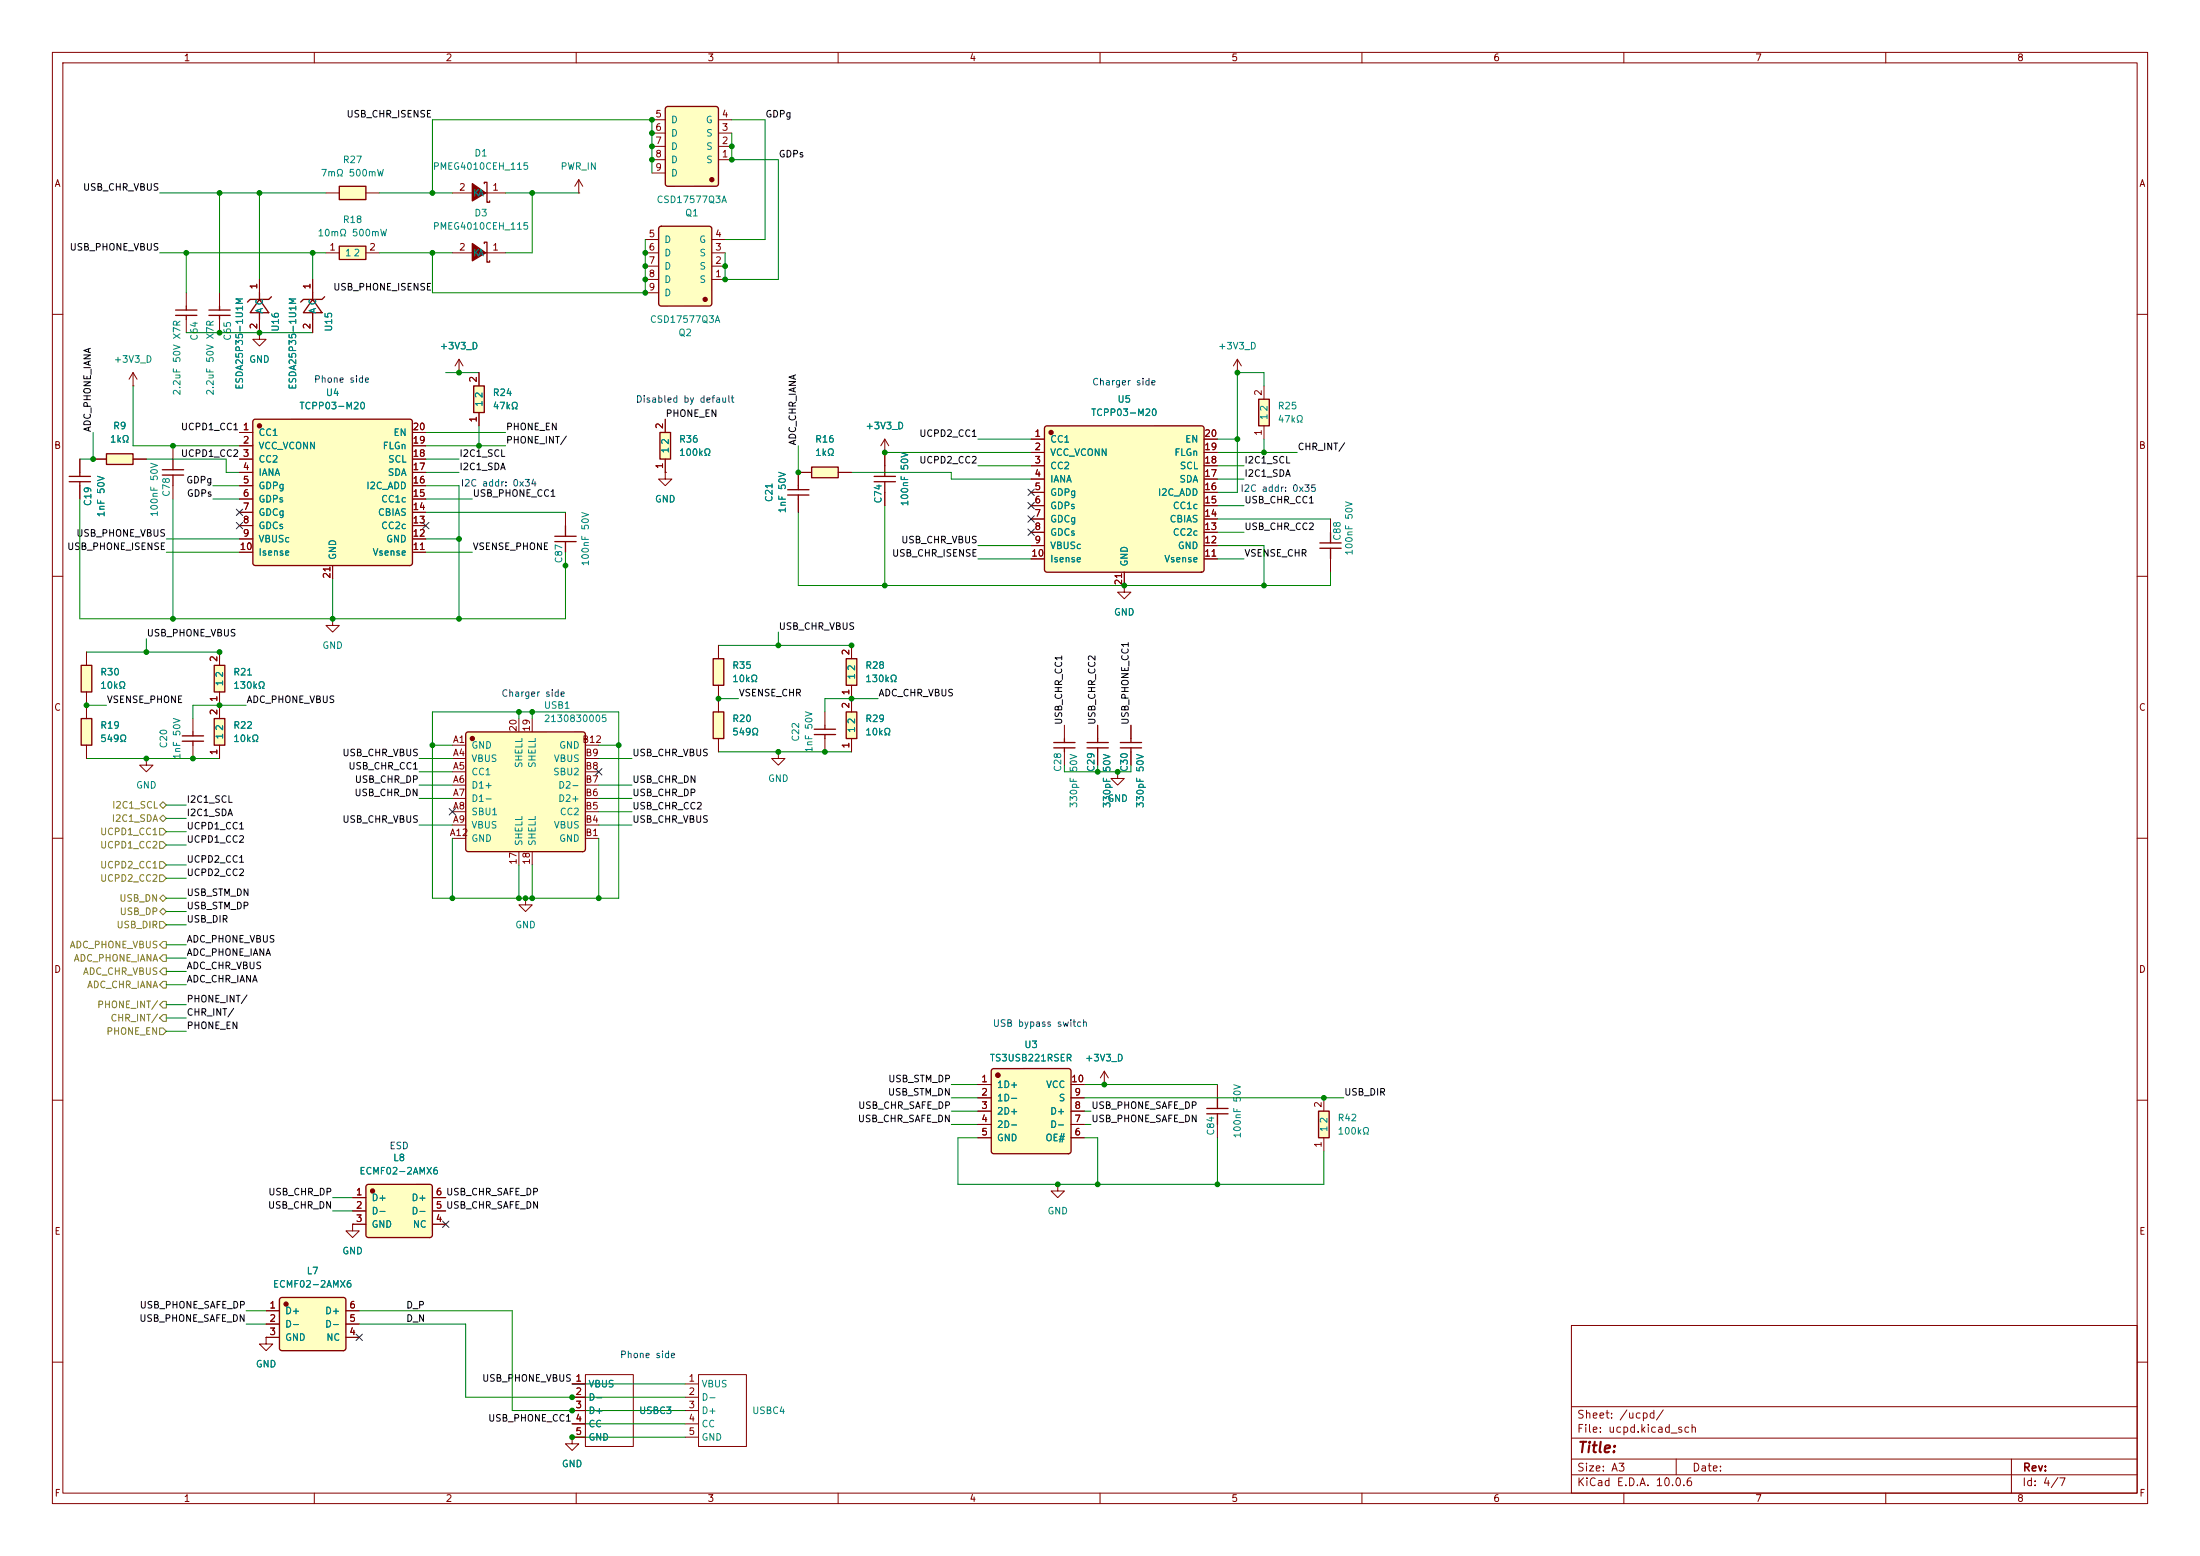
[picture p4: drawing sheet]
<svg xmlns="http://www.w3.org/2000/svg" width="420mm" height="297mm" viewBox="0 0 420 297" stroke-linecap="round" stroke-linejoin="round" font-family="sans-serif">
<g fill="none" stroke="#840000" stroke-width=".19">
<path d="M10 10h400v277h-400zM12 12h396v273h-396zM60 10v2M110 10v2M160 10v2M210 10v2M260 10v2M310 10v2M360 10v2M10 60h2M408 60h2M10 110h2"/>
<path d="M408 110h2M10 160h2M408 160h2M10 210h2M408 210h2M300 253h108v32h-108zM10 260h2M300 278.5h108M300 274.5h108M300 268.5h108M320 278.5v3M384 278.5v6.5"/>
<path d="M408 260h2M60 285v2M110 285v2M160 285v2M210 285v2M260 285v2M300 281.5h108M310 285v2M360 285v2"/>
</g>
<path d="M15.5 137.2h2v5h-2z" fill="#ffffc2"/>
<g fill="none" stroke="#840000" stroke-width=".25">
<path d="M33.5 59.2h4.1M35.6 58.4v.8M39.9 59.2h4M41.9 58.4v.8M33.5 60.2h4.1M35.6 60.2v.8M39.9 60.2h4M41.9 60.2v.8M252 103.6h4M252 104.6h4M254 101.6v2M254 104.6v2.1"/>
<path d="M15.5 137.2h2v5h-2z"/>
</g>
<path d="M35.6 55.9v2.5M41.9 55.9v2.5M35.6 61v2.5M41.9 61v2.5M254 99.1v2.5M254 106.7v2.5M16.5 134.6v2.6M16.5 142.2v2.6" fill="none" stroke="#840000" stroke-width=".19"/>
<path d="M240.3 76.2h2v5.1h-2z" fill="#ffffc2"/>
<path d="M240.3 76.2h2v5.1h-2z" fill="none" stroke="#840000" stroke-width=".25"/>
<path d="M236.2 71.1h.1M236.2 68.6l-.7 1.3M236.2 68.6l.8 1.3M236.2 68.6v2.5M241.3 73.7v2.5M241.3 81.3v2.5" fill="none" stroke="#840000" stroke-width=".19"/>
<path d="M199.5 81.4l.3-.1h29.6l.3 .1 .2 .3v27a.51 .51 0 0 1-.5 .5h-29.5l-.4-.1-.1-.3v-27z" fill="#ffffc2"/>
<circle cx="200.7" cy="82.6" r=".38" fill="#840000" stroke="#840000" stroke-width=".25"/>
<path d="M199.5 81.4l.3-.1h29.6l.3 .1 .2 .3v27a.51 .51 0 0 1-.5 .5h-29.5l-.4-.1-.1-.3v-27z" fill="none" stroke="#840000" stroke-width=".25"/>
<g fill="none" stroke="#840000" stroke-width=".19">
<path d="M196.8 83.8h2.6M196.8 86.4h2.6M196.8 88.9h2.6M196.8 91.4h2.6M196.8 94h2.6M196.8 96.5h2.6M196.8 99.1h2.6M229.9 83.8h2.5M229.9 86.4h2.5M229.9 88.9h2.5M229.9 91.4h2.5M229.9 94h2.5"/>
<path d="M229.9 96.5h2.5M229.9 99.1h2.5M196.8 101.6h2.6M196.8 104.1h2.6M196.8 106.7h2.6M214.6 109.2v2.6M229.9 101.6h2.5M229.9 104.1h2.5M229.9 106.7h2.5"/>
</g>
<path d="M189.4 204.1l.2-.1h14.4l.3 .1 .2 .3v15.3a.51 .51 0 0 1-.5 .5h-14.3l-.3-.1-.2-.3v-15.3z" fill="#ffffc2"/>
<circle cx="190.5" cy="205.2" r=".38" fill="#840000" stroke="#840000" stroke-width=".25"/>
<path d="M189.4 204.1l.2-.1h14.4l.3 .1 .2 .3v15.3a.51 .51 0 0 1-.5 .5h-14.3l-.3-.1-.2-.3v-15.3z" fill="none" stroke="#840000" stroke-width=".25"/>
<path d="M186.7 207h2.5M186.7 209.6h2.5M186.7 212.1h2.5M186.7 214.6h2.5M186.7 217.2h2.5M204.5 207h2.5M204.5 209.6h2.5M204.5 212.1h2.5M204.5 214.6h2.5M204.5 217.2h2.5M201.9 226.1v1.2h1.3l-1.3 1.3-1.2-1.3h1.2M201.9 226.1h.1" fill="none" stroke="#840000" stroke-width=".19"/>
<path d="M161.5 135.9h2.1v5.1h-2.1z" fill="#ffffc2"/>
<g fill="none" stroke="#840000" stroke-width=".25">
<path d="M161.5 135.9h2.1v5.1h-2.1zM201.2 142.7h4M201.2 141.7h4M203.2 141v.7M203.2 142.7v.8M207.5 142.7h4.1M207.5 141.7h4.1M209.5 141v.7M209.5 142.7v.8M213.9 142.7h4M213.9 141.7h4M215.9 141v.7"/>
<path d="M215.9 142.7v.8M230.4 212.6h4M230.4 211.6h4M232.4 209.6v2M232.4 212.6v2"/>
</g>
<g fill="none" stroke="#840000" stroke-width=".19">
<path d="M162.6 133.4v2.5M203.2 138.4v2.6M209.5 138.4v2.6M215.9 138.4v2.6M148.6 143.5v1.3h1.3l-1.3 1.3-1.3-1.3h1.3M148.6 143.5h.1M162.6 141v2.5M203.2 143.5v2.6M209.5 143.5v2.6M213.4 147.3v1.3h1.2l-1.2 1.3-1.3-1.3h1.3M213.4 147.3h.1M215.9 143.5v2.6"/>
<path d="M232.4 207v2.6M232.4 214.6v2.6"/>
</g>
<path d="M251.7 212.1h2v5.1h-2z" fill="#ffffc2"/>
<path d="M92.5 35.1v-.3h.5v3.8h.5v-.2M49.5 57.2l1.8 2.5h-3.5zM49.5 55.9v1.3M49.5 59.7v1.3M51.8 56.6l-.5 .6h-3.5l-.6 .5M251.7 212.1h2v5.1h-2z" fill="none" stroke="#840000" stroke-width=".25"/>
<g fill="none" stroke="#840000" stroke-width=".19">
<path d="M86.4 36.8h3.8M92.7 36.8h3.8M110.5 36.8h.1M110.5 34.3l-.8 1.3M110.5 34.3l.8 1.3M110.5 34.3v2.5M49.5 53.3v2.6M49.5 63.5v1.3h1.3l-1.3 1.2-1.2-1.2h1.2M49.5 63.5h.1M49.5 61v2.5M210.8 207h.1M210.8 204.5l-.7 1.2"/>
<path d="M210.8 204.5l.8 1.2M210.8 204.5v2.5M252.7 209.6v2.5M252.7 217.2v2.5"/>
</g>
<path d="M90.2 35.1l2.5 1.7-2.5 1.6z" fill="#840000" stroke="#840000" stroke-width=".25"/>
<path d="M64.8 35.6h5v2.5h-5z" fill="#ffffc2"/>
<path d="M64.8 35.6h5v2.5h-5z" fill="none" stroke="#840000" stroke-width=".25"/>
<path d="M62.2 36.8h2.6M69.8 36.8h2.6" fill="none" stroke="#840000" stroke-width=".19"/>
<path d="M20.3 86.6h5.1v2h-5.1z" fill="#ffffc2"/>
<path d="M20.3 86.6h5.1v2h-5.1z" fill="none" stroke="#840000" stroke-width=".25"/>
<path d="M25.4 73.7h.1M25.4 71.1l-.8 1.3M25.4 71.1l.8 1.3M25.4 71.1v2.6M17.8 87.6h2.5M25.4 87.6h2.5" fill="none" stroke="#840000" stroke-width=".19"/>
<path d="M127.1 20.5l.4-.2h9.2l.4 .2 .1 14.6-.3 .4-9.4 .1-.4-.3-.1-14.5z" fill="#ffffc2"/>
<circle cx="135.9" cy="34.3" r=".38" fill="#840000" stroke="#840000" stroke-width=".25"/>
<path d="M127.1 20.5l.4-.2h9.2l.4 .2 .1 14.6-.3 .4-9.4 .1-.4-.3-.1-14.5zM150.4 94.5h4M150.4 93.5h4M152.4 92.7v.8M152.4 94.5v.8" fill="none" stroke="#840000" stroke-width=".25"/>
<path d="M124.5 30.5h2.5M124.5 27.9h2.5M124.5 25.4h2.5M124.5 22.9h2.5M124.5 33h2.5M137.2 30.5h2.5M137.2 27.9h2.5M137.2 25.4h2.5M137.2 22.9h2.5M152.4 90.2v2.5M152.4 95.3v2.5" fill="none" stroke="#840000" stroke-width=".19"/>
<path d="M154.9 89.2h5.1v2h-5.1z" fill="#ffffc2"/>
<path d="M154.9 89.2h5.1v2h-5.1zM155.4 139.2h4.1M157.5 138.4v.8M155.4 140.2h4.1M157.5 140.2v.8" fill="none" stroke="#840000" stroke-width=".25"/>
<path d="M152.4 90.2h2.5M160 90.2h2.6M214.6 111.8v1.2h1.3l-1.3 1.3-1.2-1.3h1.2M214.6 111.8h.1M157.5 135.9v2.5M157.5 141v2.5" fill="none" stroke="#840000" stroke-width=".19"/>
<path d="M161.5 125.7h2.1v5.1h-2.1z" fill="#ffffc2"/>
<g fill="none" stroke="#840000" stroke-width=".25">
<path d="M13.2 91.9h4.1M13.2 90.9h4.1M15.2 90.2v.7M15.2 91.9v.8M31 90.7h4.1M31 89.7h4.1M33 87.6v2.1M33 90.7v2M166.9 91.9h4M166.9 90.9h4M168.9 88.9v2M168.9 91.9v2.1"/>
<path d="M161.5 125.7h2.1v5.1h-2.1z"/>
</g>
<g fill="none" stroke="#840000" stroke-width=".19">
<path d="M15.2 87.6v2.6M15.2 92.7v2.6M33 85.1v2.5M33 92.7v2.6M168.9 86.4h.1M168.9 83.8l-.8 1.3M168.9 83.8l.8 1.3M168.9 83.8v5.1M168.9 94v2.5M162.6 123.2v2.5M162.6 130.8v2.6M109.2 264.2h2.6"/>
<path d="M109.2 266.7h2.6M109.2 269.2h2.6M109.2 271.8h2.6M109.2 274.3h2.6M111.8 262.4h9.1v13.7h-9.1zM130.8 264.2h2.5M130.8 266.7h2.5M130.8 269.2h2.5M130.8 271.8h2.5M130.8 274.3h2.5M133.3 262.4h9.2v13.7h-9.2z"/>
</g>
<path d="M40.9 127h2v5.1h-2z" fill="#ffffc2"/>
<path d="M40.9 127h2v5.1h-2z" fill="none" stroke="#840000" stroke-width=".25"/>
<path d="M41.9 124.5v2.5M41.9 132.1v2.5" fill="none" stroke="#840000" stroke-width=".19"/>
<path d="M15.5 127h2v5.1h-2z" fill="#ffffc2"/>
<path d="M15.5 127h2v5.1h-2z" fill="none" stroke="#840000" stroke-width=".25"/>
<path d="M16.5 124.5v2.5M16.5 132.1v2.5" fill="none" stroke="#840000" stroke-width=".19"/>
<path d="M90.4 73.7h2.1v5h-2.1z" fill="#ffffc2"/>
<path d="M90.4 73.7h2.1v5h-2.1z" fill="none" stroke="#840000" stroke-width=".25"/>
<path d="M91.4 71.1v2.6M91.4 78.7v2.6" fill="none" stroke="#840000" stroke-width=".19"/>
<path d="M125.9 43.3l.3-.1h9.2l.4 .2 .1 14.5-.2 .4-9.5 .1-.4-.2-.1-14.5z" fill="#ffffc2"/>
<circle cx="134.6" cy="57.2" r=".38" fill="#840000" stroke="#840000" stroke-width=".25"/>
<path d="M125.9 43.3l.3-.1h9.2l.4 .2 .1 14.5-.2 .4-9.5 .1-.4-.2-.1-14.5z" fill="none" stroke="#840000" stroke-width=".25"/>
<path d="M123.2 53.3h2.5M123.2 50.8h2.5M123.2 48.3h2.5M123.2 45.7h2.5M123.2 55.9h2.5M135.9 53.3h2.5M135.9 50.8h2.5M135.9 48.3h2.5M135.9 45.7h2.5M127 90.2v1.2h1.3l-1.3 1.3-1.3-1.3h1.3M127 90.2h.1" fill="none" stroke="#840000" stroke-width=".19"/>
<path d="M70 226.2l.3-.1h12l.2 .4v9.2a.51 .51 0 0 1-.5 .5h-11.6l-.4-.1-.1-.3-.1-9.2z" fill="#ffffc2"/>
<circle cx="71.1" cy="227.3" r=".38" fill="#840000" stroke="#840000" stroke-width=".25"/>
<path d="M70 226.2l.3-.1h12l.2 .4v9.2a.51 .51 0 0 1-.5 .5h-11.6l-.4-.1-.1-.3-.1-9.2z" fill="none" stroke="#840000" stroke-width=".25"/>
<path d="M67.3 228.6h2.5M67.3 231.1h2.5M67.3 233.7h2.5M82.5 228.6h2.6M82.5 231.1h2.6M82.5 233.7h2.6" fill="none" stroke="#840000" stroke-width=".19"/>
<path d="M126 82.6h2v5h-2z" fill="#ffffc2"/>
<path d="M59.7 57.2l1.8 2.5h-3.6zM59.7 55.9v1.3M59.7 59.7v1.3M62 56.6l-.5 .6h-3.6l-.5 .5M92.5 46.5v-.3h.5v3.8h.5v-.2M126 82.6h2v5h-2z" fill="none" stroke="#840000" stroke-width=".25"/>
<path d="M59.7 53.3v2.6M86.4 48.3h3.8M92.7 48.3h3.8M59.7 61v2.5M87.6 71.1h.1M87.6 68.6l-.7 1.3M87.6 68.6l.8 1.3M87.6 68.6v2.5M127 80v2.6M127 87.6v2.6M67.3 233.7v1.2h1.3l-1.3 1.3-1.3-1.3h1.3M67.3 233.7h.1" fill="none" stroke="#840000" stroke-width=".19"/>
<path d="M90.2 46.5l2.5 1.8-2.5 1.5z" fill="#840000" stroke="#840000" stroke-width=".25"/>
<path d="M53.5 247.8l.2-.1h12.1l.2 .4v9.2a.51 .51 0 0 1-.5 .5h-11.7l-.3-.1-.2-.3v-9.2z" fill="#ffffc2"/>
<circle cx="54.6" cy="248.9" r=".38" fill="#840000" stroke="#840000" stroke-width=".25"/>
<path d="M53.5 247.8l.2-.1h12.1l.2 .4v9.2a.51 .51 0 0 1-.5 .5h-11.7l-.3-.1-.2-.3v-9.2z" fill="none" stroke="#840000" stroke-width=".25"/>
<path d="M50.8 250.2h2.5M50.8 252.7h2.5M50.8 255.3h2.5M66 250.2h2.6M66 252.7h2.6M66 255.3h2.6" fill="none" stroke="#840000" stroke-width=".19"/>
<path d="M64.8 47h5v2.5h-5z" fill="#ffffc2"/>
<path d="M64.8 47h5v2.5h-5z" fill="none" stroke="#840000" stroke-width=".25"/>
<path d="M62.2 48.3h2.6M69.8 48.3h2.6" fill="none" stroke="#840000" stroke-width=".19"/>
<path d="M89 139.8l.3-.1h22l.3 .1 .2 .3v22a.51 .51 0 0 1-.5 .5h-21.9l-.4-.2-.1-.2v-22z" fill="#ffffc2"/>
<circle cx="90.2" cy="141" r=".38" fill="#840000" stroke="#840000" stroke-width=".25"/>
<path d="M89 139.8l.3-.1h22l.3 .1 .2 .3v22a.51 .51 0 0 1-.5 .5h-21.9l-.4-.2-.1-.2v-22z" fill="none" stroke="#840000" stroke-width=".25"/>
<g fill="none" stroke="#840000" stroke-width=".19">
<path d="M99.1 137.2v2.5M101.6 137.2v2.5M86.4 142.2h2.5M86.4 144.8h2.5M86.4 147.3h2.5M86.4 149.9h2.5M86.4 152.4h2.5M86.4 154.9h2.5M86.4 157.5h2.5M111.8 142.2h2.5M111.8 144.8h2.5M111.8 147.3h2.5"/>
<path d="M111.8 149.9h2.5M111.8 152.4h2.5M111.8 154.9h2.5M111.8 157.5h2.5M86.4 160h2.5M99.1 162.6v2.5M101.6 162.6v2.5M111.8 160h2.5"/>
</g>
<path d="M136.1 135.9h2.1v5.1h-2.1z" fill="#ffffc2"/>
<path d="M136.1 135.9h2.1v5.1h-2.1z" fill="none" stroke="#840000" stroke-width=".25"/>
<path d="M137.2 133.4v2.5M137.2 141v2.5" fill="none" stroke="#840000" stroke-width=".19"/>
<path d="M136.1 125.7h2.1v5.1h-2.1z" fill="#ffffc2"/>
<path d="M105.9 103.4h4.1M105.9 102.4h4.1M107.9 100.3v2.1M107.9 103.4v2M136.1 125.7h2.1v5.1h-2.1z" fill="none" stroke="#840000" stroke-width=".25"/>
<path d="M107.9 97.8v2.5M107.9 105.4v2.6M137.2 123.2v2.5M137.2 130.8v2.6M100.3 171.5v1.2h1.3l-1.3 1.3-1.2-1.3h1.2M100.3 171.5h.1M50.8 255.3v1.2h1.3l-1.3 1.3-1.3-1.3h1.3M50.8 255.3h.1" fill="none" stroke="#840000" stroke-width=".19"/>
<path d="M48.4 80.2l.3-.2h29.5l.4 .2 .1 .2v27a.51 .51 0 0 1-.5 .6h-29.4l-.4-.2-.1-.3v-27z" fill="#ffffc2"/>
<circle cx="49.5" cy="81.3" r=".38" fill="#840000" stroke="#840000" stroke-width=".25"/>
<path d="M48.4 80.2l.3-.2h29.5l.4 .2 .1 .2v27a.51 .51 0 0 1-.5 .6h-29.4l-.4-.2-.1-.3v-27z" fill="none" stroke="#840000" stroke-width=".25"/>
<g fill="none" stroke="#840000" stroke-width=".19">
<path d="M45.7 82.6h2.6M45.7 85.1h2.6M45.7 87.6h2.6M45.7 90.2h2.6M45.7 92.7h2.6M45.7 95.3h2.6M45.7 97.8h2.6M78.7 82.6h2.6M78.7 85.1h2.6M78.7 87.6h2.6M78.7 90.2h2.6M78.7 92.7h2.6"/>
<path d="M78.7 95.3h2.6M78.7 97.8h2.6M45.7 100.3h2.6M45.7 102.9h2.6M45.7 105.4h2.6M63.5 118.1v1.3h1.3l-1.3 1.3-1.3-1.3h1.3M63.5 118.1h.1M63.5 108v2.5M78.7 100.3h2.6M78.7 102.9h2.6M78.7 105.4h2.6M27.9 144.8v1.3h1.3l-1.3 1.2-1.2-1.2h1.2"/>
<path d="M27.9 144.8h.1M109.2 274.3v1.3h1.3l-1.3 1.3-1.3-1.3h1.3M109.2 274.3h.1"/>
</g>
<path d="M40.9 137.2h2v5h-2z" fill="#ffffc2"/>
<path d="M36.8 139.7v.8M40.9 137.2h2v5h-2zM34.8 141.5h4.1M34.8 140.5h4.1M36.8 141.5v.7" fill="none" stroke="#840000" stroke-width=".25"/>
<g fill="none" stroke="#840000" stroke-width=".19">
<path d="M49.5 53.3v2.6M59.7 53.3v2.6M49.5 63.5h.1M49.5 61v2.5M59.7 61v2.5M87.6 71.1h.1M91.4 71.1v2.6M91.4 78.7v2.6M15.2 87.6v2.6M15.2 92.7v2.6M17.8 87.6h2.5M25.4 87.6h2.5"/>
<path d="M45.7 87.6h2.6M45.7 82.6h2.6M45.7 85.1h2.6M45.7 90.2h2.6M45.7 92.7h2.6M45.7 95.3h2.6M45.7 97.8h2.6M78.7 87.6h2.6M78.7 82.6h2.6M78.7 85.1h2.6M78.7 90.2h2.6M78.7 92.7h2.6"/>
<path d="M78.7 95.3h2.6M78.7 97.8h2.6M127 90.2h.1M127 80v2.6M127 87.6v2.6M152.4 95.3v2.5M154.9 90.2h-2.5v2.5M160 90.2h2.6M168.9 86.4h.1M168.9 86.4v2.5M168.9 94v2.5M196.8 83.8h2.6"/>
<path d="M196.8 86.4h2.6M196.8 88.9h2.6M196.8 91.4h2.6M196.8 94h2.6M196.8 96.5h2.6M196.8 99.1h2.6M229.9 83.8h2.5M229.9 86.4h2.5M229.9 88.9h2.5M229.9 91.4h2.5M229.9 94h2.5M229.9 96.5h2.5"/>
<path d="M229.9 99.1h2.5M45.7 100.3h2.6M45.7 102.9h2.6M45.7 105.4h2.6M63.5 108v2.5M78.7 100.3h2.6M78.7 102.9h2.6M78.7 105.4h2.6M196.8 101.6h2.6M196.8 104.1h2.6M196.8 106.7h2.6M214.6 111.8h.1"/>
<path d="M214.6 109.2v2.6M229.9 101.6h2.5M229.9 104.1h2.5M229.9 106.7h2.5M16.5 124.5v2.5M16.5 132.1v5.1M36.8 137.2v2.5M41.9 124.5v2.5M41.9 132.1v5.1M137.2 123.2v2.5M137.2 130.8v5.1M162.6 123.2v2.5"/>
<path d="M162.6 130.8v5.1M209.5 138.4v2.6M215.9 138.4v2.6M16.5 142.2v2.6M36.8 142.2v2.6M41.9 142.2v2.6M137.2 141v2.5M162.6 141v2.5M209.5 143.5v2.6M213.4 147.3h.1M215.9 143.5v2.6M186.7 207h2.5"/>
<path d="M186.7 209.6h2.5M186.7 212.1h2.5M186.7 214.6h2.5M186.7 217.2h2.5M204.5 207h2.5M204.5 209.6h2.5M204.5 212.1h2.5M204.5 214.6h2.5M204.5 217.2h2.5M210.8 207h.1M67.3 233.7h.1M67.3 228.6h2.5"/>
<path d="M67.3 231.1h2.5M67.3 233.7h2.5M82.5 228.6h2.6M82.5 231.1h2.6M82.5 233.7h2.6M50.8 255.3h.1M50.8 250.2h2.5M50.8 252.7h2.5M50.8 255.3h2.5M66 250.2h2.6M66 252.7h2.6M66 255.3h2.6"/>
<path d="M109.2 274.3h.1M109.2 264.2h2.6M109.2 266.7h2.6M109.2 269.2h2.6M109.2 271.8h2.6M109.2 274.3h2.6"/>
</g>
<g fill="none" stroke="#848400" stroke-width=".19">
<path d="M30.5 158.1h.6l.6 .7-.6 .6h-.6zM30.5 156.2l.6-.6 .6 .6-.6 .6zM31.1 153l.6 .7-.6 .6-.6-.6zM30.5 174l.6-.6 .6 .6-.6 .6zM30.5 160.7h.6l.6 .6-.6 .6h-.6zM30.5 175.9h.6l.6 .6-.6 .7h-.6zM30.5 164.5h.6l.6 .6-.6 .6h-.6zM30.5 167h.6l.6 .6-.6 .7h-.6zM31.1 170.8l.6 .7-.6 .6-.6-.6zM30.5 196.2h.6l.6 .7-.6 .6h-.6zM30.5 185.4l.6-.6h.6v1.3h-.6zM30.5 180.3l.6-.6h.6v1.3h-.6z"/>
<path d="M30.5 191.8l.6-.7h.6v1.3h-.6zM30.5 194.3l.6-.6h.6v1.2h-.6zM30.5 188l.6-.7h.6v1.3h-.6zM31.1 182.2h.6v1.3h-.6l-.6-.6z"/>
</g>
<g fill="none" stroke="#008400" stroke-width=".19">
<path d="M30.5 36.8h31.7M41.9 36.8v19.1M49.5 36.8v16.5M72.4 36.8h14M96.5 36.8h14M101.6 36.8v11.5h-5.1M124.5 33v-10.1h-42v13.9M139.7 25.4v5.1h8.9v22.8h-10.2v-5M139.7 22.9h6.3v22.8h-7.6M30.5 48.3h31.7M35.6 48.3v7.6M59.7 48.3v5"/>
<path d="M72.4 48.3h14M123.2 45.7v10.2h-40.7v-7.6M25.4 73.7v11.4h20.3M35.6 63.5h24.1M85.1 71.1h6.3M241.3 73.7v-2.6h-5.1v22.9h-3.8M15.2 95.3v22.8h92.7v-12.7M17.8 82.6v5h-2.6M27.9 87.6h15.3v2.6h2.5M33 95.3v22.8M40.6 95.3h5.1M40.6 92.7h5.1"/>
<path d="M81.3 85.1h15.2M81.3 87.6h6.3M81.3 97.8h26.6M81.3 82.6h15.2M81.3 95.3h8.9M81.3 90.2h6.3M81.3 92.7h6.3v25.4M91.4 81.3v3.8M152.4 97.8v14h101.6v-2.6M152.4 85.1v5.1M162.6 90.2h19v1.2h15.2M168.9 86.4h27.9"/>
<path d="M168.9 96.5v15.3M186.7 83.8h10.1M186.7 88.9h10.1M232.4 83.8h3.8M232.4 88.9h5.1M232.4 91.4h5.1M232.4 86.4h15.2M232.4 99.1h21.6M232.4 96.5h5.1M241.3 83.8v2.6M31.7 102.9h14M31.7 105.4h14"/>
<path d="M63.5 110.5v7.6M81.3 102.9h6.3M81.3 105.4h8.9M186.7 106.7h10.1M186.7 104.1h10.1M232.4 106.7h5.1M232.4 104.1h8.9v7.7M232.4 101.6h5.1M16.5 124.5h25.4v1.2M16.5 134.6h3.8M27.9 121.9v2.6M47 134.6h-10.2v2.6"/>
<path d="M82.5 135.9h35.6v35.6h-35.6zM99.1 135.9v1.3M101.6 135.9v1.3M137.2 133.4h3.8M137.2 123.2h25.4v1.3M148.6 120.7v2.5M167.6 133.4h-10.1v2.5M16.5 144.8h25.4M31.7 156.2h3.9M31.7 153.7h3.9M31.7 158.8h3.9M80 144.8h6.4"/>
<path d="M80 152.4h6.4M80 157.5h6.4M80 149.9h6.4M80 147.3h6.4M82.5 142.2h3.9M114.3 142.2h3.8M114.3 144.8h6.3M114.3 152.4h6.3M114.3 157.5h6.3M114.3 149.9h6.3M114.3 154.9h6.3M137.2 143.5h25.4"/>
<path d="M203.2 146.1v1.2h12.7v-1.2M209.5 146.1v1.2M31.7 171.5h3.9M31.7 165.1h3.9M31.7 167.6h3.9M31.7 174h3.9M31.7 176.5h3.9M31.7 161.3h3.9M86.4 160v11.5M99.1 165.1v6.4M101.6 165.1v6.4M114.3 160v11.5"/>
<path d="M31.7 188h3.9M31.7 182.9h3.9M31.7 180.3h3.9M31.7 196.9h3.9M31.7 185.4h3.9M31.7 194.3h3.9M31.7 191.8h3.9M181.6 207h5.1M181.6 209.6h5.1M181.6 212.1h5.1M181.6 214.6h5.1M186.7 217.2h-3.8v8.9h69.8v-6.4"/>
<path d="M207 207h25.4M207 209.6h49.5M207 217.2h2.5v8.9M207 212.1h1.3M207 214.6h1.3M232.4 217.2v8.9M63.5 228.6h3.8M63.5 231.1h3.8M47 250.2h3.8M47 252.7h3.8M68.6 250.2h29.2v19h33M68.6 252.7h20.3v14h41.9"/>
<path d="M109.2 264.2h21.6M109.2 271.8h21.6M109.2 274.3h21.6"/>
</g>
<g fill="none" stroke="#000084" stroke-width=".19">
<path d="M45.1 97.2l1.2 1.2M45.1 99.7l1.2 1.2M46.3 97.2l-1.2 1.2M46.3 99.7l-1.2 1.2M80.7 99.7l1.2 1.2M81.9 99.7l-1.2 1.2M196.2 98.5l1.3 1.2M196.2 95.9l1.3 1.2M196.2 93.4l1.3 1.2M197.5 98.5l-1.3 1.2M197.5 95.9l-1.3 1.2M197.5 93.4l-1.3 1.2"/>
<path d="M196.2 101l1.3 1.2M197.5 101l-1.3 1.2M85.8 154.3l1.2 1.2M87 154.3l-1.2 1.2M113.7 146.7l1.2 1.2M114.9 146.7l-1.2 1.2M84.5 233.1l1.2 1.2M85.7 233.1l-1.2 1.2M68 254.7l1.2 1.2M69.2 254.7l-1.2 1.2"/>
</g>
<g fill="#008400" stroke="#008400" stroke-width=".19">
<circle cx="35.6" cy="48.3" r=".46"/>
<circle cx="41.9" cy="63.5" r=".46"/>
<circle cx="49.5" cy="63.5" r=".46"/>
<circle cx="33" cy="85.1" r=".46"/>
<circle cx="59.7" cy="48.3" r=".46"/>
<circle cx="17.8" cy="87.6" r=".46"/>
<circle cx="109.2" cy="266.7" r=".46"/>
<circle cx="109.2" cy="269.2" r=".46"/>
<circle cx="109.2" cy="274.3" r=".46"/>
<circle cx="16.5" cy="134.6" r=".46"/>
<circle cx="27.9" cy="144.8" r=".46"/>
<circle cx="36.8" cy="144.8" r=".46"/>
<circle cx="63.5" cy="118.1" r=".46"/>
<circle cx="87.6" cy="118.1" r=".46"/>
<circle cx="100.3" cy="171.5" r=".46"/>
<circle cx="99.1" cy="171.5" r=".46"/>
<circle cx="101.6" cy="171.5" r=".46"/>
<circle cx="114.3" cy="171.5" r=".46"/>
<circle cx="86.4" cy="171.5" r=".46"/>
<circle cx="41.9" cy="36.8" r=".46"/>
<circle cx="49.5" cy="36.8" r=".46"/>
<circle cx="82.5" cy="36.8" r=".46"/>
<circle cx="82.5" cy="48.3" r=".46"/>
<circle cx="33" cy="118.1" r=".46"/>
<circle cx="27.9" cy="124.5" r=".46"/>
<circle cx="41.9" cy="134.6" r=".46"/>
<circle cx="41.9" cy="124.5" r=".46"/>
<circle cx="82.5" cy="142.2" r=".46"/>
<circle cx="101.6" cy="135.9" r=".46"/>
<circle cx="99.1" cy="135.9" r=".46"/>
<circle cx="214.6" cy="111.8" r=".46"/>
<circle cx="138.4" cy="53.3" r=".46"/>
<circle cx="157.5" cy="143.5" r=".46"/>
<circle cx="168.9" cy="111.8" r=".46"/>
<circle cx="162.6" cy="123.2" r=".46"/>
<circle cx="148.6" cy="123.2" r=".46"/>
<circle cx="168.9" cy="86.4" r=".46"/>
<circle cx="152.4" cy="90.2" r=".46"/>
<circle cx="123.2" cy="55.9" r=".46"/>
<circle cx="138.4" cy="50.8" r=".46"/>
<circle cx="124.5" cy="30.5" r=".46"/>
<circle cx="124.5" cy="27.9" r=".46"/>
<circle cx="139.7" cy="30.5" r=".46"/>
<circle cx="124.5" cy="25.4" r=".46"/>
<circle cx="139.7" cy="27.9" r=".46"/>
<circle cx="123.2" cy="53.3" r=".46"/>
<circle cx="124.5" cy="22.9" r=".46"/>
<circle cx="101.6" cy="36.8" r=".46"/>
<circle cx="123.2" cy="48.3" r=".46"/>
<circle cx="123.2" cy="50.8" r=".46"/>
<circle cx="210.8" cy="207" r=".46"/>
<circle cx="252.7" cy="209.6" r=".46"/>
<circle cx="232.4" cy="226.1" r=".46"/>
<circle cx="148.6" cy="143.5" r=".46"/>
<circle cx="162.6" cy="133.4" r=".46"/>
<circle cx="137.2" cy="133.4" r=".46"/>
<circle cx="201.9" cy="226.1" r=".46"/>
<circle cx="209.5" cy="226.1" r=".46"/>
<circle cx="209.5" cy="147.3" r=".46"/>
<circle cx="213.4" cy="147.3" r=".46"/>
<circle cx="118.1" cy="142.2" r=".46"/>
<circle cx="236.2" cy="71.1" r=".46"/>
<circle cx="236.2" cy="83.8" r=".46"/>
<circle cx="241.3" cy="86.4" r=".46"/>
<circle cx="241.3" cy="111.8" r=".46"/>
<circle cx="87.6" cy="71.1" r=".46"/>
<circle cx="91.4" cy="85.1" r=".46"/>
<circle cx="107.9" cy="108" r=".46"/>
<circle cx="87.6" cy="102.9" r=".46"/>
</g>
<text font-size="2" fill="#840000" x="301" y="277.8">Title:</text>
<g font-size="1.5" fill="#840000">
<text x="300.9" y="273.8">File: ucpd.kicad_sch</text>
<text x="300.9" y="271.1">Sheet: /ucpd/</text>
<text x="300.9" y="281.2">Size: A3</text>
<text x="322.9" y="281.2">Date:</text>
<text x="386" y="281.2">Rev:</text>
<text x="300.9" y="284">KiCad E.D.A. 10.0.6</text>
<text x="385.9" y="284">Id: 4/7</text>
</g>
<g font-size="1.3" fill="#840000">
<text x="35" y="12">1</text>
<text x="85" y="12">2</text>
<text x="135" y="12">3</text>
<text x="185" y="12">4</text>
<text x="235" y="12">5</text>
<text x="285" y="12">6</text>
<text x="335" y="12">7</text>
<text x="385" y="12">8</text>
<text x="125" y="22.7">5</text>
<text x="137.7" y="22.7">4</text>
<text x="125" y="25.3">6</text>
<text x="125" y="27.8">7</text>
<text x="137.7" y="27.8">2</text>
<text x="137.7" y="25.3">3</text>
<text x="10.3" y="36">A</text>
<text x="125" y="30.3">8</text>
<text x="125" y="32.9">9</text>
<text x="137.7" y="30.3">1</text>
<text x="408.3" y="36">A</text>
<text x="87.5" y="36.7">2</text>
<text x="93.9" y="36.7">1</text>
<text x="123.7" y="45.6">5</text>
<text x="136.4" y="45.6">4</text>
<text x="62.8" y="48.1">1</text>
<text x="70.4" y="48.1">2</text>
<text x="87.5" y="48.1">2</text>
<text x="93.9" y="48.1">1</text>
<text x="123.7" y="48.1">6</text>
<text x="123.7" y="50.7">7</text>
<text x="123.7" y="53.2">8</text>
<text x="136.4" y="53.2">1</text>
<text x="136.4" y="50.7">2</text>
<text x="136.4" y="48.1">3</text>
<text x="49.4" y="55.3" transform="rotate(-90 49.4 55.3)">1</text>
<text x="59.6" y="55.3" transform="rotate(-90 59.6 55.3)">1</text>
<text x="123.7" y="55.7">9</text>
<text x="49.4" y="63" transform="rotate(-90 49.4 63)">2</text>
<text x="59.6" y="63" transform="rotate(-90 59.6 63)">2</text>
<text x="91.3" y="73.1" transform="rotate(-90 91.3 73.1)">2</text>
<text x="241.2" y="75.7" transform="rotate(-90 241.2 75.7)">2</text>
<text x="46.3" y="82.4">1</text>
<text x="78.7" y="82.4">20</text>
<text x="91.3" y="80.7" transform="rotate(-90 91.3 80.7)">1</text>
<text x="126.9" y="82" transform="rotate(-90 126.9 82)">2</text>
<text x="197.4" y="83.7">1</text>
<text x="229.8" y="83.7">20</text>
<text x="241.2" y="83.3" transform="rotate(-90 241.2 83.3)">1</text>
<text x="10.2" y="86">B</text>
<text x="46.3" y="85">2</text>
<text x="46.3" y="87.5">3</text>
<text x="78.7" y="87.5">18</text>
<text x="78.7" y="85">19</text>
<text x="126.9" y="89.6" transform="rotate(-90 126.9 89.6)">1</text>
<text x="197.4" y="86.2">2</text>
<text x="197.4" y="88.8">3</text>
<text x="229.8" y="88.8">18</text>
<text x="229.8" y="86.2">19</text>
<text x="408.2" y="86">B</text>
<text x="46.3" y="90">4</text>
<text x="46.3" y="92.6">5</text>
<text x="46.3" y="95.1">6</text>
<text x="78.7" y="95.1">15</text>
<text x="78.7" y="92.6">16</text>
<text x="78.7" y="90">17</text>
<text x="197.4" y="91.3">4</text>
<text x="197.4" y="93.8">5</text>
<text x="229.8" y="93.8">16</text>
<text x="229.8" y="91.3">17</text>
<text x="46.3" y="97.7">7</text>
<text x="46.3" y="100.2">8</text>
<text x="78.7" y="100.2">13</text>
<text x="78.7" y="97.7">14</text>
<text x="197.4" y="96.4">6</text>
<text x="197.4" y="98.9">7</text>
<text x="197.4" y="101.5">8</text>
<text x="229.8" y="101.5">13</text>
<text x="229.8" y="98.9">14</text>
<text x="229.8" y="96.4">15</text>
<text x="45.7" y="105.3">10</text>
<text x="46.3" y="102.7">9</text>
<text x="78.7" y="105.3">11</text>
<text x="78.7" y="102.7">12</text>
<text x="196.8" y="106.5">10</text>
<text x="197.4" y="104">9</text>
<text x="229.8" y="106.5">11</text>
<text x="229.8" y="104">12</text>
<text x="63.4" y="110.6" transform="rotate(-90 63.4 110.6)">21</text>
<text x="214.5" y="111.8" transform="rotate(-90 214.5 111.8)">21</text>
<text x="162.4" y="125.2" transform="rotate(-90 162.4 125.2)">2</text>
<text x="41.8" y="126.5" transform="rotate(-90 41.8 126.5)">2</text>
<text x="10.2" y="136">C</text>
<text x="41.8" y="136.6" transform="rotate(-90 41.8 136.6)">2</text>
<text x="41.8" y="134.1" transform="rotate(-90 41.8 134.1)">1</text>
<text x="162.4" y="135.4" transform="rotate(-90 162.4 135.4)">2</text>
<text x="162.4" y="132.8" transform="rotate(-90 162.4 132.8)">1</text>
<text x="408.2" y="136">C</text>
<text x="86.4" y="142.1">A1</text>
<text x="98.9" y="139.8" transform="rotate(-90 98.9 139.8)">20</text>
<text x="101.5" y="139.8" transform="rotate(-90 101.5 139.8)">19</text>
<text x="111.1" y="142.1">B12</text>
<text x="162.4" y="143" transform="rotate(-90 162.4 143)">1</text>
<text x="41.8" y="144.2" transform="rotate(-90 41.8 144.2)">1</text>
<text x="86.4" y="144.6">A4</text>
<text x="86.4" y="147.2">A5</text>
<text x="86.4" y="149.7">A6</text>
<text x="111.7" y="149.7">B7</text>
<text x="111.7" y="147.2">B8</text>
<text x="111.7" y="144.6">B9</text>
<text x="86.4" y="152.3">A7</text>
<text x="86.4" y="154.8">A8</text>
<text x="111.7" y="154.8">B5</text>
<text x="111.7" y="152.3">B6</text>
<text x="85.7" y="159.9">A12</text>
<text x="86.4" y="157.3">A9</text>
<text x="111.7" y="159.9">B1</text>
<text x="111.7" y="157.3">B4</text>
<text x="98.9" y="165.2" transform="rotate(-90 98.9 165.2)">17</text>
<text x="101.5" y="165.2" transform="rotate(-90 101.5 165.2)">18</text>
<text x="10.2" y="186">D</text>
<text x="408.2" y="186">D</text>
<text x="187.2" y="206.9">1</text>
<text x="187.2" y="209.4">2</text>
<text x="204.4" y="206.9">10</text>
<text x="205" y="209.4">9</text>
<text x="187.2" y="212">3</text>
<text x="187.2" y="214.5">4</text>
<text x="205" y="214.5">7</text>
<text x="205" y="212">8</text>
<text x="252.6" y="211.6" transform="rotate(-90 252.6 211.6)">2</text>
<text x="187.2" y="217">5</text>
<text x="205" y="217">6</text>
<text x="252.6" y="219.2" transform="rotate(-90 252.6 219.2)">1</text>
<text x="67.8" y="228.5">1</text>
<text x="67.8" y="231">2</text>
<text x="67.8" y="233.5">3</text>
<text x="83.1" y="233.5">4</text>
<text x="83.1" y="231">5 USB_CHR_SAFE_DN</text>
<text x="83.1" y="228.5">6 USB_CHR_SAFE_DP</text>
<text x="83.1" y="231">5</text>
<text x="83.1" y="228.5">6</text>
<text x="10.3" y="236">E</text>
<text x="408.3" y="236">E</text>
<text x="51.3" y="250.1">1</text>
<text x="66.6" y="250.1">6</text>
<text x="51.3" y="252.6">2</text>
<text x="51.3" y="255.1">3</text>
<text x="66.6" y="255.1">4</text>
<text x="66.6" y="252.6">5</text>
<text x="109.8" y="266.6">2</text>
<text x="109.8" y="269.1">3</text>
<text x="109.8" y="264">1</text>
<text x="131.3" y="264">1</text>
<text x="131.3" y="266.6">2</text>
<text x="131.3" y="269.1">3</text>
<text x="109.8" y="271.6">4</text>
<text x="109.8" y="274.2">5</text>
<text x="131.3" y="271.6">4</text>
<text x="131.3" y="274.2">5</text>
<text x="10.3" y="286">F</text>
<text x="35" y="287">1</text>
<text x="85" y="287">2</text>
<text x="135" y="287">3</text>
<text x="185" y="287">4</text>
<text x="235" y="287">5</text>
<text x="285" y="287">6</text>
<text x="335" y="287">7</text>
<text x="385" y="287">8</text>
<text x="408.3" y="286">F</text>
</g>
<g font-size="1.3">
<text x="66.1" y="22.7">USB_CHR_ISENSE</text>
<text x="146" y="22.7">GDPg</text>
<text x="148.6" y="30.4">GDPs</text>
<text x="15.7" y="36.7">USB_CHR_VBUS</text>
<text x="13.2" y="48.1">USB_PHONE_VBUS</text>
<text x="63.5" y="55.8">USB_PHONE_ISENSE</text>
<text x="17.7" y="82.6" transform="rotate(-90 17.7 82.6)">ADC_PHONE_IANA</text>
<text x="34.4" y="82.4">UCPD1_CC1</text>
<text x="96.5" y="82.4">PHONE_EN</text>
<text x="127" y="79.9">PHONE_EN</text>
<text x="175.4" y="83.7">UCPD2_CC1</text>
<text x="34.4" y="87.5">UCPD1_CC2</text>
<text x="87.6" y="87.5">I2C1_SCL</text>
<text x="96.5" y="85">PHONE_INT/</text>
<text x="152.3" y="85.1" transform="rotate(-90 152.3 85.1)">ADC_CHR_IANA</text>
<text x="175.4" y="88.8">UCPD2_CC2</text>
<text x="237.5" y="88.8">I2C1_SCL</text>
<text x="247.6" y="86.2">CHR_INT/</text>
<text x="35.5" y="92.6">GDPg</text>
<text x="35.6" y="95.1">GDPs</text>
<text x="87.6" y="90">I2C1_SDA</text>
<text x="90.1" y="95.1">USB_PHONE_CC1</text>
<text x="237.5" y="91.3">I2C1_SDA</text>
<text x="237.5" y="101.5">USB_CHR_CC2</text>
<text x="237.5" y="96.4">USB_CHR_CC1</text>
<text x="12.7" y="105.3">USB_PHONE_ISENSE</text>
<text x="14.5" y="102.7">USB_PHONE_VBUS</text>
<text x="90.1" y="105.3">VSENSE_PHONE</text>
<text x="170.2" y="106.6">USB_CHR_ISENSE</text>
<text x="171.9" y="104">USB_CHR_VBUS</text>
<text x="237.5" y="106.6">VSENSE_CHR</text>
<text x="27.9" y="121.8">USB_PHONE_VBUS</text>
<text x="148.6" y="120.5">USB_CHR_VBUS</text>
<text x="20.3" y="134.5">VSENSE_PHONE</text>
<text x="47" y="134.5">ADC_PHONE_VBUS</text>
<text x="140.9" y="133.2">VSENSE_CHR</text>
<text x="167.6" y="133.2">ADC_CHR_VBUS</text>
<text x="203.1" y="138.5" transform="rotate(-90 203.1 138.5)">USB_CHR_CC1</text>
<text x="209.4" y="138.5" transform="rotate(-90 209.4 138.5)">USB_CHR_CC2</text>
<text x="215.8" y="138.5" transform="rotate(-90 215.8 138.5)">USB_PHONE_CC1</text>
<text x="65.3" y="144.7">USB_CHR_VBUS</text>
<text x="66.4" y="147.2">USB_CHR_CC1</text>
<text x="67.6" y="149.7">USB_CHR_DP</text>
<text x="120.6" y="149.7">USB_CHR_DN</text>
<text x="120.6" y="144.7">USB_CHR_VBUS</text>
<text x="35.5" y="153.5">I2C1_SCL</text>
<text x="67.6" y="152.3">USB_CHR_DN</text>
<text x="120.6" y="152.3">USB_CHR_DP</text>
<text x="120.6" y="154.8">USB_CHR_CC2</text>
<text x="35.5" y="158.6">UCPD1_CC1</text>
<text x="35.5" y="161.2">UCPD1_CC2</text>
<text x="35.5" y="156.1">I2C1_SDA</text>
<text x="65.3" y="157.4">USB_CHR_VBUS</text>
<text x="120.6" y="157.4">USB_CHR_VBUS</text>
<text x="35.5" y="167.5">UCPD2_CC2</text>
<text x="35.5" y="165">UCPD2_CC1</text>
<text x="35.5" y="171.3">USB_STM_DN</text>
<text x="35.5" y="173.9">USB_STM_DP</text>
<text x="35.5" y="176.4">USB_DIR</text>
<text x="35.5" y="180.2">ADC_PHONE_VBUS</text>
<text x="35.5" y="185.3">ADC_CHR_VBUS</text>
<text x="35.5" y="182.8">ADC_PHONE_IANA</text>
<text x="35.5" y="187.8">ADC_CHR_IANA</text>
<text x="35.5" y="191.6">PHONE_INT/</text>
<text x="35.5" y="194.2">CHR_INT/</text>
<text x="35.5" y="196.7">PHONE_EN</text>
<text x="169.4" y="209.4">USB_STM_DN</text>
<text x="169.5" y="206.9">USB_STM_DP</text>
<text x="256.5" y="209.4">USB_DIR</text>
<text x="163.7" y="214.5">USB_CHR_SAFE_DN</text>
<text x="163.7" y="212">USB_CHR_SAFE_DP</text>
<text x="208.3" y="214.5">USB_PHONE_SAFE_DN</text>
<text x="208.3" y="212">USB_PHONE_SAFE_DP</text>
<text x="51.1" y="231">USB_CHR_DN</text>
<text x="51.1" y="228.5">USB_CHR_DP</text>
<text x="26.6" y="250.1">USB_PHONE_SAFE_DP</text>
<text x="77.4" y="250.1">D_P</text>
<text x="26.5" y="252.6">USB_PHONE_SAFE_DN</text>
<text x="77.4" y="252.6">D_N</text>
<text x="91.9" y="264">USB_PHONE_VBUS 1</text>
<text x="93.1" y="271.7">USB_PHONE_CC1</text>
</g>
<g font-size="1.3" fill="#008484">
<text x="128" y="23.8">D</text>
<text x="134.6" y="23.8">G</text>
<text x="128" y="26.4">D</text>
<text x="128" y="28.9">D</text>
<text x="134.7" y="28.9">S</text>
<text x="134.7" y="26.4">S</text>
<text x="61.1" y="34">7mΩ 500mW</text>
<text x="65.3" y="31.4">R27</text>
<text x="82.5" y="32.7">PMEG4010CEH_115</text>
<text x="90.5" y="30.2">D1</text>
<text x="106.9" y="32.7">PWR_IN</text>
<text x="128" y="31.4">D</text>
<text x="128" y="34">D</text>
<text x="134.7" y="31.4">S</text>
<text x="90.2" y="37.8">KA</text>
<text x="90.5" y="41.6">D3</text>
<text x="125.2" y="39.1">CSD17577Q3A</text>
<text x="130.7" y="41.6">Q1</text>
<text x="60.5" y="45.4">10mΩ 500mW</text>
<text x="65.3" y="42.9">R18</text>
<text x="82.5" y="44.1">PMEG4010CEH_115</text>
<text x="126.7" y="46.7">D</text>
<text x="133.4" y="46.7">G</text>
<text x="65.8" y="49.2">1</text>
<text x="67.4" y="49.2">2</text>
<text x="90.2" y="49.2">KA</text>
<text x="126.7" y="49.2">D</text>
<text x="126.7" y="51.8">D</text>
<text x="133.4" y="51.8">S</text>
<text x="133.4" y="49.2">S</text>
<text x="50.5" y="60" transform="rotate(-90 50.5 60)">A C</text>
<text x="60.7" y="60" transform="rotate(-90 60.7 60)">A C</text>
<text x="126.7" y="54.3">D</text>
<text x="126.7" y="56.8">D</text>
<text x="133.4" y="54.3">S</text>
<text x="38" y="65.1" transform="rotate(-90 38 65.1)">C64</text>
<text x="44.4" y="65.1" transform="rotate(-90 44.4 65.1)">C65</text>
<text x="53.5" y="63.4" transform="rotate(-90 53.5 63.4)">U16</text>
<text x="63.7" y="63.4" transform="rotate(-90 63.7 63.4)">U15</text>
<text x="124" y="61.9">CSD17577Q3A</text>
<text x="129.4" y="64.5">Q2</text>
<text x="21.6" y="69.5">+3V3_D</text>
<text x="47.5" y="69.5">GND</text>
<text x="83.8" y="67">+3V3_D</text>
<text x="232.4" y="67">+3V3_D</text>
<text x="34.7" y="75.6" transform="rotate(-90 34.7 75.6)">2.2uF 50V X7R</text>
<text x="41.1" y="75.6" transform="rotate(-90 41.1 75.6)">2.2uF 50V X7R</text>
<text x="46.7" y="74.5" transform="rotate(-90 46.7 74.5)">ESDA25P35-1U1M</text>
<text x="56.8" y="74.5" transform="rotate(-90 56.8 74.5)">ESDA25P35-1U1M</text>
<text x="62.1" y="75.9">U4</text>
<text x="92.4" y="77.8" transform="rotate(-90 92.4 77.8)">1</text>
<text x="92.4" y="76.1" transform="rotate(-90 92.4 76.1)">2</text>
<text x="94" y="75.9">R24</text>
<text x="213.2" y="77.2">U5</text>
<text x="21.5" y="82.2">R9</text>
<text x="49.2" y="83.5">CC1</text>
<text x="57.1" y="78.4">TCPP03-M20</text>
<text x="75" y="83.5">EN</text>
<text x="94" y="78.4">47kΩ</text>
<text x="165.1" y="82.2">+3V3_D</text>
<text x="208.2" y="79.7">TCPP03-M20</text>
<text x="242.3" y="80.3" transform="rotate(-90 242.3 80.3)">1</text>
<text x="242.3" y="78.7" transform="rotate(-90 242.3 78.7)">2</text>
<text x="243.8" y="78.4">R25</text>
<text x="243.8" y="81">47kΩ</text>
<text x="20.9" y="84.8">1kΩ</text>
<text x="49.2" y="86.1">VCC_VCONN</text>
<text x="49.2" y="88.6">CC2</text>
<text x="73" y="86.1">FLGn</text>
<text x="74" y="88.6">SCL</text>
<text x="128" y="86.6" transform="rotate(-90 128 86.6)">1</text>
<text x="128" y="85" transform="rotate(-90 128 85)">2</text>
<text x="129.5" y="84.8">R36</text>
<text x="129.5" y="87.3">100kΩ</text>
<text x="155.5" y="84.8">R16</text>
<text x="155.5" y="87.3">1kΩ</text>
<text x="173.7" y="89.9" transform="rotate(-90 173.7 89.9)">50V</text>
<text x="200.4" y="84.8">CC1</text>
<text x="200.4" y="87.3">VCC_VCONN</text>
<text x="200.4" y="89.9">CC2</text>
<text x="224.1" y="87.3">FLGn</text>
<text x="225.1" y="89.9">SCL</text>
<text x="226.1" y="84.8">EN</text>
<text x="32.7" y="94.9" transform="rotate(-90 32.7 94.9)">C78</text>
<text x="49.2" y="91.1">IANA</text>
<text x="49.2" y="93.7">GDPg</text>
<text x="69.8" y="93.7">I2C_ADD</text>
<text x="73.9" y="91.1">SDA</text>
<text x="147.8" y="96" transform="rotate(-90 147.8 96)">C21</text>
<text x="200.4" y="92.4">IANA</text>
<text x="200.4" y="94.9">GDPg</text>
<text x="220.9" y="94.9">I2C_ADD</text>
<text x="225.1" y="92.4">SDA</text>
<text x="17.7" y="96.7" transform="rotate(-90 17.7 96.7)">C19</text>
<text x="20.3" y="98.8" transform="rotate(-90 20.3 98.8)">1nF 50V</text>
<text x="30.4" y="98.8" transform="rotate(-90 30.4 98.8)">100nF 50V</text>
<text x="49.2" y="96.2">GDPs</text>
<text x="49.2" y="98.8">GDCg</text>
<text x="49.2" y="101.3">GDCs</text>
<text x="72.1" y="98.8">CBIAS</text>
<text x="72.7" y="101.3">CC2c</text>
<text x="72.7" y="96.2">CC1c</text>
<text x="124.9" y="96.2">GND</text>
<text x="150.3" y="98.1" transform="rotate(-90 150.3 98.1)">1nF 50V</text>
<text x="168.6" y="96.2" transform="rotate(-90 168.6 96.2)">C74</text>
<text x="173.7" y="96.7" transform="rotate(-90 173.7 96.7)">100nF</text>
<text x="200.4" y="97.5">GDPs</text>
<text x="200.4" y="100">GDCg</text>
<text x="223.2" y="100">CBIAS</text>
<text x="223.8" y="97.5">CC1c</text>
<text x="49.2" y="103.8">VBUSc</text>
<text x="49.2" y="106.4">Isense</text>
<text x="64.5" y="107" transform="rotate(-90 64.5 107)">GND</text>
<text x="71" y="106.4">Vsense</text>
<text x="73.6" y="103.8">GND</text>
<text x="107.6" y="107.6" transform="rotate(-90 107.6 107.6)">C87</text>
<text x="200.4" y="102.6">GDCs</text>
<text x="200.4" y="105.1">VBUSc</text>
<text x="200.4" y="107.6">Isense</text>
<text x="222.2" y="107.6">Vsense</text>
<text x="223.8" y="102.6">CC2c</text>
<text x="224.8" y="105.1">GND</text>
<text x="256.2" y="103.3" transform="rotate(-90 256.2 103.3)">C88</text>
<text x="258.5" y="106.1" transform="rotate(-90 258.5 106.1)">100nF 50V</text>
<text x="112.7" y="108.2" transform="rotate(-90 112.7 108.2)">100nF 50V</text>
<text x="215.6" y="108.2" transform="rotate(-90 215.6 108.2)">GND</text>
<text x="212.6" y="117.8">GND</text>
<text x="61.4" y="124.2">GND</text>
<text x="19" y="129.2">R30</text>
<text x="19" y="131.8">10kΩ</text>
<text x="42.9" y="131.1" transform="rotate(-90 42.9 131.1)">1</text>
<text x="42.9" y="129.5" transform="rotate(-90 42.9 129.5)">2</text>
<text x="44.4" y="129.2">R21</text>
<text x="44.4" y="131.8">130kΩ</text>
<text x="139.7" y="128">R35</text>
<text x="139.7" y="130.5">10kΩ</text>
<text x="163.5" y="129.8" transform="rotate(-90 163.5 129.8)">1</text>
<text x="163.5" y="128.2" transform="rotate(-90 163.5 128.2)">2</text>
<text x="165.1" y="128">R28</text>
<text x="165.1" y="130.5">130kΩ</text>
<text x="103.7" y="135.6">USB1</text>
<text x="19" y="139.4">R19</text>
<text x="19" y="141.9">549Ω</text>
<text x="32.2" y="142.9" transform="rotate(-90 32.2 142.9)">C20</text>
<text x="42.9" y="141.3" transform="rotate(-90 42.9 141.3)">1</text>
<text x="42.9" y="139.6" transform="rotate(-90 42.9 139.6)">2</text>
<text x="44.4" y="139.4">R22</text>
<text x="44.4" y="141.9">10kΩ</text>
<text x="89.9" y="143.2">GND</text>
<text x="103.7" y="138.1">2130830005</text>
<text x="106.6" y="143.2">GND</text>
<text x="139.7" y="138.1">R20</text>
<text x="139.7" y="140.7">549Ω</text>
<text x="152.9" y="141.7" transform="rotate(-90 152.9 141.7)">C22</text>
<text x="155.4" y="143.8" transform="rotate(-90 155.4 143.8)">1nF 50V</text>
<text x="163.5" y="140" transform="rotate(-90 163.5 140)">1</text>
<text x="163.5" y="138.3" transform="rotate(-90 163.5 138.3)">2</text>
<text x="165.1" y="138.1">R29</text>
<text x="165.1" y="140.7">10kΩ</text>
<text x="34.7" y="145.1" transform="rotate(-90 34.7 145.1)">1nF 50V</text>
<text x="89.9" y="145.7">VBUS</text>
<text x="89.9" y="148.3">CC1</text>
<text x="100" y="146.7" transform="rotate(-90 100 146.7)">SHELL</text>
<text x="102.6" y="146.7" transform="rotate(-90 102.6 146.7)">SHELL</text>
<text x="105.5" y="148.3">SBU2</text>
<text x="105.6" y="145.7">VBUS</text>
<text x="146.5" y="149.6">GND</text>
<text x="202.9" y="147.4" transform="rotate(-90 202.9 147.4)">C28</text>
<text x="209.2" y="147.4" transform="rotate(-90 209.2 147.4)">C29</text>
<text x="215.6" y="147.4" transform="rotate(-90 215.6 147.4)">C30</text>
<text x="25.9" y="150.8">GND</text>
<text x="89.9" y="150.8">D1+</text>
<text x="89.9" y="153.4">D1-</text>
<text x="89.9" y="155.9">SBU1</text>
<text x="106.5" y="153.4">D2+</text>
<text x="106.5" y="150.8">D2-</text>
<text x="106.8" y="155.9">CC2</text>
<text x="205.9" y="154.3" transform="rotate(-90 205.9 154.3)">330pF 50V</text>
<text x="211.3" y="153.4">GND</text>
<text x="212.3" y="154.3" transform="rotate(-90 212.3 154.3)">330pF 50V</text>
<text x="218.6" y="154.3" transform="rotate(-90 218.6 154.3)">330pF 50V</text>
<text x="89.9" y="158.4">VBUS</text>
<text x="89.9" y="161">GND</text>
<text x="100" y="161.6" transform="rotate(-90 100 161.6)">SHELL</text>
<text x="102.6" y="161.6" transform="rotate(-90 102.6 161.6)">SHELL</text>
<text x="105.6" y="158.4">VBUS</text>
<text x="106.6" y="161">GND</text>
<text x="98.3" y="177.5">GND</text>
<text x="188.9" y="202.9">TS3USB221RSER</text>
<text x="195.5" y="200.4">U3</text>
<text x="207" y="202.9">+3V3_D</text>
<text x="190.2" y="208">1D+</text>
<text x="199.6" y="208">VCC</text>
<text x="190.2" y="210.5">1D-</text>
<text x="190.2" y="213.1">2D+</text>
<text x="190.2" y="215.6">2D-</text>
<text x="200.4" y="215.6">D-</text>
<text x="200.4" y="213.1">D+</text>
<text x="202" y="210.5">S</text>
<text x="253.7" y="214.5" transform="rotate(-90 253.7 214.5)">2</text>
<text x="255.3" y="214.3">R42</text>
<text x="75" y="221.9">L8</text>
<text x="190.2" y="218.1">GND</text>
<text x="199.5" y="218.1">OE#</text>
<text x="232.1" y="216.9" transform="rotate(-90 232.1 216.9)">C84</text>
<text x="237.2" y="217.4" transform="rotate(-90 237.2 217.4)">100nF 50V</text>
<text x="253.7" y="216.2" transform="rotate(-90 253.7 216.2)">1</text>
<text x="255.3" y="216.9">100kΩ</text>
<text x="68.5" y="224.5">ECMF02-2AMX6</text>
<text x="70.8" y="229.6">D+</text>
<text x="70.8" y="232.1">D-</text>
<text x="78.5" y="232.1">D-</text>
<text x="78.5" y="229.6">D+</text>
<text x="199.9" y="232.1">GND</text>
<text x="65.2" y="239.7">GND</text>
<text x="70.8" y="234.6">GND</text>
<text x="78.7" y="234.6">NC</text>
<text x="58.4" y="243.5">L7</text>
<text x="52" y="246.1">ECMF02-2AMX6</text>
<text x="54.3" y="251.2">D+</text>
<text x="62" y="251.2">D+</text>
<text x="54.3" y="253.7">D-</text>
<text x="54.3" y="256.2">GND</text>
<text x="62" y="253.7">D-</text>
<text x="62.2" y="256.2">NC</text>
<text x="48.7" y="261.3">GND</text>
<text x="112.2" y="265.1">VBUS</text>
<text x="112.2" y="267.7">D-</text>
<text x="133.8" y="265.1">VBUS</text>
<text x="133.8" y="267.7">D-</text>
<text x="112.2" y="270.2">D+</text>
<text x="112.2" y="272.7">CC</text>
<text x="112.2" y="275.3">GND</text>
<text x="121.9" y="270.2">USBC3</text>
<text x="133.8" y="270.2">D+</text>
<text x="133.8" y="272.7">CC</text>
<text x="133.8" y="275.3">GND</text>
<text x="143.5" y="270.2">USBC4</text>
<text x="107.2" y="280.4">GND</text>
</g>
<g font-size="1.3" fill="#0000c2">
<text x="59.8" y="73.4">Phone side</text>
<text x="121.3" y="77.2">Disabled by default</text>
<text x="208.4" y="73.9">Charger side</text>
<text x="87.9" y="93.2">I2C addr: 0x34</text>
<text x="236.7" y="94.2">I2C addr: 0x35</text>
<text x="95.6" y="133.3">Charger side</text>
<text x="189.4" y="196.3">USB bypass switch</text>
<text x="74.3" y="219.7">ESD</text>
<text x="118.2" y="259.5">Phone side</text>
</g>
<g font-size="1.3" fill="#848400">
<text x="21.3" y="154.6">I2C1_SCL</text>
<text x="19" y="159.7">UCPD1_CC1</text>
<text x="21.2" y="157.2">I2C1_SDA</text>
<text x="19" y="162.3">UCPD1_CC2</text>
<text x="19" y="166.1">UCPD2_CC1</text>
<text x="19" y="168.6">UCPD2_CC2</text>
<text x="22.7" y="172.4">USB_DN</text>
<text x="22.1" y="177.5">USB_DIR</text>
<text x="22.7" y="175">USB_DP</text>
<text x="13.2" y="181.3">ADC_PHONE_VBUS</text>
<text x="14" y="183.8">ADC_PHONE_IANA</text>
<text x="15.7" y="186.4">ADC_CHR_VBUS</text>
<text x="16.5" y="188.9">ADC_CHR_IANA</text>
<text x="18.5" y="192.7">PHONE_INT/</text>
<text x="20.2" y="197.8">PHONE_EN</text>
<text x="21" y="195.3">CHR_INT/</text>
</g>
</svg>
